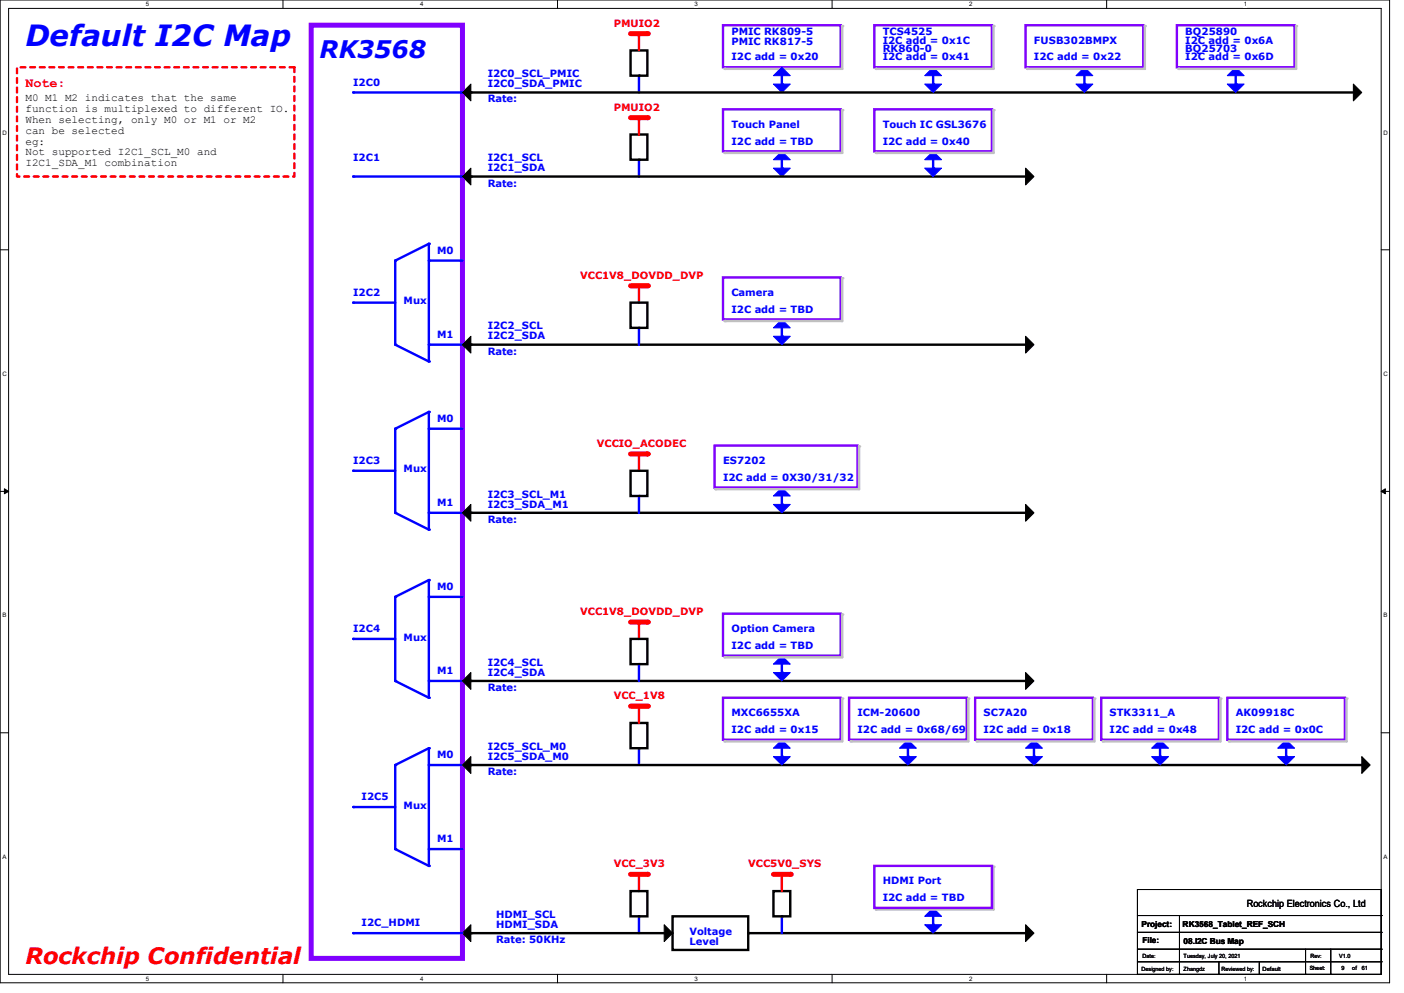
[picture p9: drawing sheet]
<svg xmlns="http://www.w3.org/2000/svg" width="297mm" height="210mm" viewBox="0 0 297 210" stroke-linecap="round" stroke-linejoin="round" font-family="sans-serif">
<path d="M0 0h294v207.9h-294zM1.8 1.8h290.4v204.3h-290.4z" fill="none" stroke="#000" stroke-width=".21"/>
<g fill="#fff">
<path d="M30.8 .2h.7v1.4h-.7z"/>
<path d="M30.8 206.2h.7v1.4h-.7z"/>
</g>
<path d="M59.9 0v1.8M59.9 206.1v1.8" fill="none" stroke="#000" stroke-width=".21"/>
<g fill="#fff">
<path d="M88.9 .2h.6v1.4h-.6z"/>
<path d="M88.9 206.2h.6v1.4h-.6z"/>
</g>
<path d="M117.9 0v1.8M117.9 206.1v1.8" fill="none" stroke="#000" stroke-width=".21"/>
<g fill="#fff">
<path d="M146.9 .2h.7v1.4h-.7z"/>
<path d="M146.9 206.2h.7v1.4h-.7z"/>
</g>
<path d="M176 0v1.8M176 206.1v1.8" fill="none" stroke="#000" stroke-width=".21"/>
<g fill="#fff">
<path d="M205 .2h.7v1.4h-.7z"/>
<path d="M205 206.2h.7v1.4h-.7z"/>
</g>
<path d="M234.1 0v1.8M234.1 206.1v1.8" fill="none" stroke="#000" stroke-width=".21"/>
<g fill="#fff">
<path d="M263.1 .2h.7v1.4h-.7z"/>
<path d="M263.1 206.2h.7v1.4h-.7z"/>
<path d="M.5 27.3h.9v1.4h-.9z"/>
<path d="M292.7 27.3h.8v1.4h-.8z"/>
<path d="M.5 78.4h.9v1.4h-.9z"/>
<path d="M292.7 78.4h.8v1.4h-.8z"/>
</g>
<path d="M0 52.8h1.8M292.2 52.8h1.8" fill="none" stroke="#000" stroke-width=".21"/>
<g fill="#fff">
<path d="M.5 129.5h.8v1.4h-.8z"/>
<path d="M292.7 129.5h.8v1.4h-.8z"/>
</g>
<path d="M0 103.9h1.8M292.2 103.9h1.8" fill="none" stroke="#000" stroke-width=".21"/>
<path d="M.9 103.4l.9 .5-.9 .5zM292.2 103.9l.9-.5v1z" fill="#000" stroke="#000" stroke-width=".21"/>
<g fill="#fff">
<path d="M.5 180.5h.8v1.4h-.8z"/>
<path d="M292.7 180.5h.8v1.4h-.8z"/>
</g>
<path d="M0 155h1.8M292.2 155h1.8" fill="none" stroke="#000" stroke-width=".21"/>
<path d="M65.8 5.3h32v197.4h-32z" fill="none" stroke="#8000ff" stroke-width="1.1"/>
<path d="M74.7 19.6h23.1" fill="none" stroke="#00f" stroke-width=".51"/>
<circle cx="74.7" cy="19.6" r=".25" fill="#00f"/>
<path d="M74.7 37.3h23.1" fill="none" stroke="#00f" stroke-width=".51"/>
<circle cx="74.7" cy="37.3" r=".25" fill="#00f"/>
<path d="M90.7 72.9h7.1" fill="none" stroke="#00f" stroke-width=".51"/>
<circle cx="90.7" cy="72.9" r=".25" fill="#00f"/>
<path d="M90.7 55.1h7.1" fill="none" stroke="#00f" stroke-width=".51"/>
<circle cx="90.7" cy="55.1" r=".25" fill="#00f"/>
<path d="M74.7 64h8.9" fill="none" stroke="#00f" stroke-width=".51"/>
<circle cx="74.7" cy="64" r=".25" fill="#00f"/>
<path d="M90.7 161.8h7.1" fill="none" stroke="#00f" stroke-width=".51"/>
<circle cx="90.7" cy="161.8" r=".25" fill="#00f"/>
<path d="M74.7 170.7h8.9" fill="none" stroke="#00f" stroke-width=".51"/>
<circle cx="74.7" cy="170.7" r=".25" fill="#00f"/>
<path d="M90.7 144h7.1" fill="none" stroke="#00f" stroke-width=".51"/>
<circle cx="90.7" cy="144" r=".25" fill="#00f"/>
<path d="M90.7 126.2h7.1" fill="none" stroke="#00f" stroke-width=".51"/>
<circle cx="90.7" cy="126.2" r=".25" fill="#00f"/>
<path d="M74.7 135.1h8.9" fill="none" stroke="#00f" stroke-width=".51"/>
<circle cx="74.7" cy="135.1" r=".25" fill="#00f"/>
<path d="M90.7 108.5h7.1" fill="none" stroke="#00f" stroke-width=".51"/>
<circle cx="90.7" cy="108.5" r=".25" fill="#00f"/>
<path d="M90.7 90.7h7.1" fill="none" stroke="#00f" stroke-width=".51"/>
<circle cx="90.7" cy="90.7" r=".25" fill="#00f"/>
<path d="M74.7 99.6h8.9" fill="none" stroke="#00f" stroke-width=".51"/>
<circle cx="74.7" cy="99.6" r=".25" fill="#00f"/>
<path d="M153 5.3h24.8v8.9h-24.8z" fill="none" stroke="#8000ff" stroke-width=".51"/>
<path d="M178.2 5.5v9.1" fill="none" stroke="#c0c0c0" stroke-width=".51"/>
<circle cx="178.2" cy="5.5" r=".25" fill="#c0c0c0"/>
<path d="M153.3 14.6h24.9" fill="none" stroke="#c0c0c0" stroke-width=".51"/>
<circle cx="153.3" cy="14.6" r=".25" fill="#c0c0c0"/>
<path d="M165.4 14.2l1.8 1.8h-3.6z" fill-rule="evenodd" fill="#00f" stroke="#00f" stroke-width=".21"/>
<path d="M165.4 16v1.8" fill="none" stroke="#00f" stroke-width=".51"/>
<circle cx="165.4" cy="17.8" r=".25" fill="#00f"/>
<path d="M163.6 17.8h3.6l-1.8 1.8z" fill-rule="evenodd" fill="#00f" stroke="#00f" stroke-width=".21"/>
<path d="M135.2 16v3.6" fill="none" stroke="#00f" stroke-width=".51"/>
<circle cx="135.2" cy="16" r=".25" fill="#00f"/>
<path d="M133.4 7.1h3.5" fill="none" stroke="#f00" stroke-width="1.1"/>
<circle cx="136.9" cy="7.1" r=".53" fill="#f00"/>
<path d="M133.4 10.7h3.5v5.3h-3.5z" fill="none" stroke="#000" stroke-width=".51"/>
<path d="M165.4 33.8v1.8" fill="none" stroke="#00f" stroke-width=".51"/>
<circle cx="165.4" cy="35.6" r=".25" fill="#00f"/>
<g fill="#00f" stroke="#00f" stroke-width=".21">
<path d="M163.6 35.6h3.6l-1.8 1.7z" fill-rule="evenodd"/>
<path d="M165.4 32l1.8 1.8h-3.6z" fill-rule="evenodd"/>
</g>
<path d="M135.2 33.8v3.5" fill="none" stroke="#00f" stroke-width=".51"/>
<circle cx="135.2" cy="33.8" r=".25" fill="#00f"/>
<path d="M133.4 24.9h3.5" fill="none" stroke="#f00" stroke-width="1.1"/>
<circle cx="136.9" cy="24.9" r=".53" fill="#f00"/>
<path d="M133.4 28.4h3.5v5.4h-3.5z" fill="none" stroke="#000" stroke-width=".51"/>
<path d="M135.2 158.2v3.6" fill="none" stroke="#00f" stroke-width=".51"/>
<circle cx="135.2" cy="158.2" r=".25" fill="#00f"/>
<path d="M133.4 149.4h3.5" fill="none" stroke="#f00" stroke-width="1.1"/>
<circle cx="136.9" cy="149.4" r=".53" fill="#f00"/>
<path d="M133.4 152.9h3.5v5.3h-3.5z" fill="none" stroke="#000" stroke-width=".51"/>
<path d="M153 23.1h24.8v8.9h-24.8z" fill="none" stroke="#8000ff" stroke-width=".51"/>
<path d="M178.2 23.3v9" fill="none" stroke="#c0c0c0" stroke-width=".51"/>
<circle cx="178.2" cy="23.3" r=".25" fill="#c0c0c0"/>
<path d="M153.3 32.3h24.9" fill="none" stroke="#c0c0c0" stroke-width=".51"/>
<circle cx="153.3" cy="32.3" r=".25" fill="#c0c0c0"/>
<path d="M217 195.6l1.7 1.8-1.7 1.7z" fill-rule="evenodd" fill="#000" stroke="#000" stroke-width=".21"/>
<path d="M158.3 197.4h58.7" fill="none" stroke="#000" stroke-width=".51"/>
<circle cx="158.3" cy="197.4" r=".25" fill="#000"/>
<path d="M135.2 193.8v3.6" fill="none" stroke="#00f" stroke-width=".51"/>
<circle cx="135.2" cy="193.8" r=".25" fill="#00f"/>
<path d="M135.2 184.9v3.6" fill="none" stroke="#f00" stroke-width=".51"/>
<circle cx="135.2" cy="184.9" r=".25" fill="#f00"/>
<path d="M133.4 184.9h3.5" fill="none" stroke="#f00" stroke-width="1.1"/>
<circle cx="136.9" cy="184.9" r=".53" fill="#f00"/>
<path d="M133.4 188.5h3.5v5.3h-3.5z" fill="none" stroke="#000" stroke-width=".51"/>
<path d="M97.8 197.4l1.8-1.8v3.5z" fill-rule="evenodd" fill="#000" stroke="#000" stroke-width=".21"/>
<path d="M74.7 197.4h23.1" fill="none" stroke="#00f" stroke-width=".51"/>
<circle cx="74.7" cy="197.4" r=".25" fill="#00f"/>
<path d="M90.7 179.6h7.1" fill="none" stroke="#00f" stroke-width=".51"/>
<circle cx="90.7" cy="179.6" r=".25" fill="#00f"/>
<g fill="#000" stroke="#000" stroke-width=".21">
<path d="M97.8 19.6l1.8-1.8v3.5z" fill-rule="evenodd"/>
<path d="M99.6 35.6v3.5l-1.8-1.8z" fill-rule="evenodd"/>
</g>
<path d="M99.6 197.4h42.7M142.3 193.8h16v7.1h-16z" fill="none" stroke="#000" stroke-width=".51"/>
<circle cx="99.6" cy="197.4" r=".25" fill="#000"/>
<path d="M165.4 193.8v3.6" fill="none" stroke="#00f" stroke-width=".51"/>
<circle cx="165.4" cy="193.8" r=".25" fill="#00f"/>
<path d="M163.6 184.9h3.6" fill="none" stroke="#f00" stroke-width="1.1"/>
<circle cx="167.2" cy="184.9" r=".53" fill="#f00"/>
<path d="M163.6 188.5h3.6v5.3h-3.6z" fill="none" stroke="#000" stroke-width=".51"/>
<path d="M197.4 193.8v1.8" fill="none" stroke="#00f" stroke-width=".51"/>
<circle cx="197.4" cy="195.6" r=".25" fill="#00f"/>
<path d="M195.6 193.8l1.8-1.8 1.8 1.8z" fill-rule="evenodd" fill="#00f" stroke="#00f" stroke-width=".21"/>
<path d="M210.2 183.3v9.1" fill="none" stroke="#c0c0c0" stroke-width=".51"/>
<circle cx="210.2" cy="183.3" r=".25" fill="#c0c0c0"/>
<path d="M185.3 192.4h24.9" fill="none" stroke="#c0c0c0" stroke-width=".51"/>
<circle cx="185.3" cy="192.4" r=".25" fill="#c0c0c0"/>
<path d="M185 183.1h24.8v8.9h-24.8z" fill="none" stroke="#8000ff" stroke-width=".51"/>
<path d="M195.6 195.6h3.6l-1.8 1.8z" fill-rule="evenodd" fill="#00f" stroke="#00f" stroke-width=".21"/>
<path d="M165.4 184.9v3.6" fill="none" stroke="#f00" stroke-width=".51"/>
<circle cx="165.4" cy="184.9" r=".25" fill="#f00"/>
<path d="M135.2 149.4v3.5" fill="none" stroke="#f00" stroke-width=".51"/>
<circle cx="135.2" cy="149.4" r=".25" fill="#f00"/>
<path d="M135.2 24.9v3.5" fill="none" stroke="#f00" stroke-width=".51"/>
<circle cx="135.2" cy="24.9" r=".25" fill="#f00"/>
<path d="M135.2 7.1v3.6" fill="none" stroke="#f00" stroke-width=".51"/>
<circle cx="135.2" cy="7.1" r=".25" fill="#f00"/>
<g fill="#000" stroke="#000" stroke-width=".21">
<path d="M286.3 17.8l1.8 1.8-1.8 1.7z" fill-rule="evenodd"/>
<path d="M217 35.6l1.7 1.7-1.7 1.8z" fill-rule="evenodd"/>
<path d="M99.6 160v3.6l-1.8-1.8z" fill-rule="evenodd"/>
<path d="M140.5 195.6l1.8 1.8-1.8 1.7z" fill-rule="evenodd"/>
</g>
<path d="M99.6 19.6h186.7M99.6 37.3h117.4M99.6 161.8h188.5" fill="none" stroke="#000" stroke-width=".51"/>
<g fill="#000">
<circle cx="99.6" cy="19.6" r=".25"/>
<circle cx="99.6" cy="37.3" r=".25"/>
<circle cx="99.6" cy="161.8" r=".25"/>
</g>
<path d="M197.4 16v1.8" fill="none" stroke="#00f" stroke-width=".51"/>
<circle cx="197.4" cy="17.8" r=".25" fill="#00f"/>
<g fill="#00f" stroke="#00f" stroke-width=".21">
<path d="M195.6 16l1.8-1.8 1.8 1.8z" fill-rule="evenodd"/>
<path d="M195.6 17.8h3.6l-1.8 1.8z" fill-rule="evenodd"/>
</g>
<path d="M185 5.3h24.8v8.9h-24.8z" fill="none" stroke="#8000ff" stroke-width=".51"/>
<path d="M210.2 5.5v9.1" fill="none" stroke="#c0c0c0" stroke-width=".51"/>
<circle cx="210.2" cy="5.5" r=".25" fill="#c0c0c0"/>
<path d="M185.3 14.6h24.9" fill="none" stroke="#c0c0c0" stroke-width=".51"/>
<circle cx="185.3" cy="14.6" r=".25" fill="#c0c0c0"/>
<path d="M83.6 55.1v17.8" fill="none" stroke="#00f" stroke-width=".51"/>
<circle cx="83.6" cy="72.9" r=".25" fill="#00f"/>
<path d="M83.6 72.9l7.1 3.6" fill="none" stroke="#00f" stroke-width=".51"/>
<circle cx="90.7" cy="76.5" r=".25" fill="#00f"/>
<path d="M90.7 51.6v24.9" fill="none" stroke="#00f" stroke-width=".51"/>
<circle cx="90.7" cy="51.6" r=".25" fill="#00f"/>
<path d="M90.7 51.6l-7.1 3.5" fill="none" stroke="#00f" stroke-width=".51"/>
<circle cx="83.6" cy="55.1" r=".25" fill="#00f"/>
<path d="M83.6 90.7v17.8" fill="none" stroke="#00f" stroke-width=".51"/>
<circle cx="83.6" cy="108.5" r=".25" fill="#00f"/>
<path d="M83.6 108.5l7.1 3.5" fill="none" stroke="#00f" stroke-width=".51"/>
<circle cx="90.7" cy="112" r=".25" fill="#00f"/>
<path d="M90.7 87.1v24.9" fill="none" stroke="#00f" stroke-width=".51"/>
<circle cx="90.7" cy="87.1" r=".25" fill="#00f"/>
<path d="M90.7 87.1l-7.1 3.6" fill="none" stroke="#00f" stroke-width=".51"/>
<circle cx="83.6" cy="90.7" r=".25" fill="#00f"/>
<path d="M83.6 126.2v17.8" fill="none" stroke="#00f" stroke-width=".51"/>
<circle cx="83.6" cy="144" r=".25" fill="#00f"/>
<path d="M83.6 144l7.1 3.6" fill="none" stroke="#00f" stroke-width=".51"/>
<circle cx="90.7" cy="147.6" r=".25" fill="#00f"/>
<path d="M90.7 122.7v24.9" fill="none" stroke="#00f" stroke-width=".51"/>
<circle cx="90.7" cy="122.7" r=".25" fill="#00f"/>
<path d="M90.7 122.7l-7.1 3.5" fill="none" stroke="#00f" stroke-width=".51"/>
<circle cx="83.6" cy="126.2" r=".25" fill="#00f"/>
<path d="M83.6 161.8v17.8" fill="none" stroke="#00f" stroke-width=".51"/>
<circle cx="83.6" cy="179.6" r=".25" fill="#00f"/>
<path d="M83.6 179.6l7.1 3.5" fill="none" stroke="#00f" stroke-width=".51"/>
<circle cx="90.7" cy="183.1" r=".25" fill="#00f"/>
<path d="M90.7 158.2v24.9" fill="none" stroke="#00f" stroke-width=".51"/>
<circle cx="90.7" cy="158.2" r=".25" fill="#00f"/>
<path d="M90.7 158.2l-7.1 3.6" fill="none" stroke="#00f" stroke-width=".51"/>
<circle cx="83.6" cy="161.8" r=".25" fill="#00f"/>
<path d="M135.2 96v3.6" fill="none" stroke="#f00" stroke-width=".51"/>
<circle cx="135.2" cy="96" r=".25" fill="#f00"/>
<path d="M99.6 108.5h117.4" fill="none" stroke="#000" stroke-width=".51"/>
<circle cx="99.6" cy="108.5" r=".25" fill="#000"/>
<g fill="#000" stroke="#000" stroke-width=".21">
<path d="M99.6 106.7v3.5l-1.8-1.7z" fill-rule="evenodd"/>
<path d="M217 106.7l1.7 1.8-1.7 1.7z" fill-rule="evenodd"/>
</g>
<path d="M135.2 104.9v3.6" fill="none" stroke="#00f" stroke-width=".51"/>
<circle cx="135.2" cy="104.9" r=".25" fill="#00f"/>
<path d="M133.4 96h3.5" fill="none" stroke="#f00" stroke-width="1.1"/>
<circle cx="136.9" cy="96" r=".53" fill="#f00"/>
<path d="M133.4 99.6h3.5v5.3h-3.5z" fill="none" stroke="#000" stroke-width=".51"/>
<path d="M3.6 14.2h58.7v23.1h-58.7z" fill="none" stroke="#f00" stroke-width=".51" stroke-dasharray="1 1"/>
<path d="M288.1 160l1.8 1.8-1.8 1.8z" fill-rule="evenodd" fill="#000" stroke="#000" stroke-width=".21"/>
<path d="M135.2 60.5v3.5" fill="none" stroke="#f00" stroke-width=".51"/>
<circle cx="135.2" cy="60.5" r=".25" fill="#f00"/>
<path d="M99.6 72.9h117.4" fill="none" stroke="#000" stroke-width=".51"/>
<circle cx="99.6" cy="72.9" r=".25" fill="#000"/>
<path d="M217 71.1l1.7 1.8-1.7 1.8z" fill-rule="evenodd" fill="#000" stroke="#000" stroke-width=".21"/>
<path d="M165.4 69.3v1.8" fill="none" stroke="#00f" stroke-width=".51"/>
<circle cx="165.4" cy="71.1" r=".25" fill="#00f"/>
<g fill="#00f" stroke="#00f" stroke-width=".21">
<path d="M163.6 71.1h3.6l-1.8 1.8z" fill-rule="evenodd"/>
<path d="M165.4 67.6l1.8 1.7h-3.6z" fill-rule="evenodd"/>
</g>
<path d="M135.2 69.3v3.6" fill="none" stroke="#00f" stroke-width=".51"/>
<circle cx="135.2" cy="69.3" r=".25" fill="#00f"/>
<path d="M133.4 60.5h3.5" fill="none" stroke="#f00" stroke-width="1.1"/>
<circle cx="136.9" cy="60.5" r=".53" fill="#f00"/>
<path d="M133.4 64h3.5v5.3h-3.5z" fill="none" stroke="#000" stroke-width=".51"/>
<path d="M153 58.7h24.8v8.9h-24.8z" fill="none" stroke="#8000ff" stroke-width=".51"/>
<path d="M178.2 58.8v9.1" fill="none" stroke="#c0c0c0" stroke-width=".51"/>
<circle cx="178.2" cy="58.8" r=".25" fill="#c0c0c0"/>
<path d="M153.3 67.9h24.9" fill="none" stroke="#c0c0c0" stroke-width=".51"/>
<circle cx="153.3" cy="67.9" r=".25" fill="#c0c0c0"/>
<path d="M97.8 72.9l1.8-1.8v3.6z" fill-rule="evenodd" fill="#000" stroke="#000" stroke-width=".21"/>
<path d="M229.4 16v1.8" fill="none" stroke="#00f" stroke-width=".51"/>
<circle cx="229.4" cy="17.8" r=".25" fill="#00f"/>
<g fill="#00f" stroke="#00f" stroke-width=".21">
<path d="M229.4 14.2l1.8 1.8h-3.6z" fill-rule="evenodd"/>
<path d="M227.6 17.8h3.6l-1.8 1.8z" fill-rule="evenodd"/>
</g>
<path d="M217 5.3h24.9v8.9h-24.9z" fill="none" stroke="#8000ff" stroke-width=".51"/>
<path d="M242.2 5.5v9.1" fill="none" stroke="#c0c0c0" stroke-width=".51"/>
<circle cx="242.2" cy="5.5" r=".25" fill="#c0c0c0"/>
<path d="M217.3 14.6h24.9" fill="none" stroke="#c0c0c0" stroke-width=".51"/>
<circle cx="217.3" cy="14.6" r=".25" fill="#c0c0c0"/>
<path d="M261.4 16v1.8" fill="none" stroke="#00f" stroke-width=".51"/>
<circle cx="261.4" cy="17.8" r=".25" fill="#00f"/>
<g fill="#00f" stroke="#00f" stroke-width=".21">
<path d="M261.4 14.2l1.8 1.8h-3.6z" fill-rule="evenodd"/>
<path d="M259.6 17.8h3.6l-1.8 1.8z" fill-rule="evenodd"/>
</g>
<path d="M249 5.3h24.9v8.9h-24.9z" fill="none" stroke="#8000ff" stroke-width=".51"/>
<path d="M274.2 5.5v9.1" fill="none" stroke="#c0c0c0" stroke-width=".51"/>
<circle cx="274.2" cy="5.5" r=".25" fill="#c0c0c0"/>
<path d="M249.3 14.6h24.9" fill="none" stroke="#c0c0c0" stroke-width=".51"/>
<circle cx="249.3" cy="14.6" r=".25" fill="#c0c0c0"/>
<path d="M197.4 33.8v1.8" fill="none" stroke="#00f" stroke-width=".51"/>
<circle cx="197.4" cy="35.6" r=".25" fill="#00f"/>
<g fill="#00f" stroke="#00f" stroke-width=".21">
<path d="M195.6 35.6h3.6l-1.8 1.7z" fill-rule="evenodd"/>
<path d="M195.6 33.8l1.8-1.8 1.8 1.8z" fill-rule="evenodd"/>
</g>
<path d="M185 23.1h24.8v8.9h-24.8z" fill="none" stroke="#8000ff" stroke-width=".51"/>
<path d="M210.2 23.3v9" fill="none" stroke="#c0c0c0" stroke-width=".51"/>
<circle cx="210.2" cy="23.3" r=".25" fill="#c0c0c0"/>
<path d="M185.3 32.3h24.9" fill="none" stroke="#c0c0c0" stroke-width=".51"/>
<circle cx="185.3" cy="32.3" r=".25" fill="#c0c0c0"/>
<path d="M135.2 131.6v3.5" fill="none" stroke="#f00" stroke-width=".51"/>
<circle cx="135.2" cy="131.6" r=".25" fill="#f00"/>
<path d="M99.6 144h117.4" fill="none" stroke="#000" stroke-width=".51"/>
<circle cx="99.6" cy="144" r=".25" fill="#000"/>
<path d="M217 142.2l1.7 1.8-1.7 1.8z" fill-rule="evenodd" fill="#000" stroke="#000" stroke-width=".21"/>
<path d="M165.4 140.5v1.7" fill="none" stroke="#00f" stroke-width=".51"/>
<circle cx="165.4" cy="142.2" r=".25" fill="#00f"/>
<g fill="#00f" stroke="#00f" stroke-width=".21">
<path d="M163.6 142.2h3.6l-1.8 1.8z" fill-rule="evenodd"/>
<path d="M165.4 138.7l1.8 1.8h-3.6z" fill-rule="evenodd"/>
</g>
<path d="M135.2 140.5v3.5" fill="none" stroke="#00f" stroke-width=".51"/>
<circle cx="135.2" cy="140.5" r=".25" fill="#00f"/>
<path d="M133.4 131.6h3.5" fill="none" stroke="#f00" stroke-width="1.1"/>
<circle cx="136.9" cy="131.6" r=".53" fill="#f00"/>
<path d="M133.4 135.1h3.5v5.4h-3.5z" fill="none" stroke="#000" stroke-width=".51"/>
<path d="M153 129.8h24.8v8.9h-24.8z" fill="none" stroke="#8000ff" stroke-width=".51"/>
<path d="M178.2 130v9" fill="none" stroke="#c0c0c0" stroke-width=".51"/>
<circle cx="178.2" cy="130" r=".25" fill="#c0c0c0"/>
<path d="M153.3 139h24.9" fill="none" stroke="#c0c0c0" stroke-width=".51"/>
<circle cx="153.3" cy="139" r=".25" fill="#c0c0c0"/>
<path d="M99.6 142.2v3.6l-1.8-1.8z" fill-rule="evenodd" fill="#000" stroke="#000" stroke-width=".21"/>
<path d="M165.4 104.9v1.8" fill="none" stroke="#00f" stroke-width=".51"/>
<circle cx="165.4" cy="106.7" r=".25" fill="#00f"/>
<g fill="#00f" stroke="#00f" stroke-width=".21">
<path d="M165.4 103.1l1.8 1.8h-3.6z" fill-rule="evenodd"/>
<path d="M163.6 106.7h3.6l-1.8 1.8z" fill-rule="evenodd"/>
</g>
<path d="M151.2 94.2h30.2v8.9h-30.2z" fill="none" stroke="#8000ff" stroke-width=".51"/>
<path d="M181.7 94.4v9.1" fill="none" stroke="#c0c0c0" stroke-width=".51"/>
<circle cx="181.7" cy="94.4" r=".25" fill="#c0c0c0"/>
<path d="M151.3 103.5h30.4" fill="none" stroke="#c0c0c0" stroke-width=".51"/>
<circle cx="151.3" cy="103.5" r=".25" fill="#c0c0c0"/>
<path d="M165.4 158.2v1.8" fill="none" stroke="#00f" stroke-width=".51"/>
<circle cx="165.4" cy="160" r=".25" fill="#00f"/>
<g fill="#00f" stroke="#00f" stroke-width=".21">
<path d="M165.4 156.5l1.8 1.7h-3.6z" fill-rule="evenodd"/>
<path d="M163.6 160h3.6l-1.8 1.8z" fill-rule="evenodd"/>
</g>
<path d="M153 147.6h24.8v8.9h-24.8z" fill="none" stroke="#8000ff" stroke-width=".51"/>
<path d="M178.2 147.7v9.1" fill="none" stroke="#c0c0c0" stroke-width=".51"/>
<circle cx="178.2" cy="147.7" r=".25" fill="#c0c0c0"/>
<path d="M153.3 156.8h24.9" fill="none" stroke="#c0c0c0" stroke-width=".51"/>
<circle cx="153.3" cy="156.8" r=".25" fill="#c0c0c0"/>
<path d="M192.1 158.2v1.8" fill="none" stroke="#00f" stroke-width=".51"/>
<circle cx="192.1" cy="160" r=".25" fill="#00f"/>
<g fill="#00f" stroke="#00f" stroke-width=".21">
<path d="M192.1 156.5l1.7 1.7h-3.5z" fill-rule="evenodd"/>
<path d="M190.3 160h3.5l-1.7 1.8z" fill-rule="evenodd"/>
</g>
<path d="M179.6 147.6h24.9v8.9h-24.9z" fill="none" stroke="#8000ff" stroke-width=".51"/>
<path d="M204.9 147.7v9.1" fill="none" stroke="#c0c0c0" stroke-width=".51"/>
<circle cx="204.9" cy="147.7" r=".25" fill="#c0c0c0"/>
<path d="M180 156.8h24.9" fill="none" stroke="#c0c0c0" stroke-width=".51"/>
<circle cx="180" cy="156.8" r=".25" fill="#c0c0c0"/>
<path d="M218.7 158.2v1.8" fill="none" stroke="#00f" stroke-width=".51"/>
<circle cx="218.7" cy="160" r=".25" fill="#00f"/>
<g fill="#00f" stroke="#00f" stroke-width=".21">
<path d="M218.7 156.5l1.8 1.7h-3.5z" fill-rule="evenodd"/>
<path d="M217 160h3.5l-1.8 1.8z" fill-rule="evenodd"/>
</g>
<path d="M206.3 147.6h24.9v8.9h-24.9z" fill="none" stroke="#8000ff" stroke-width=".51"/>
<path d="M231.5 147.7v9.1" fill="none" stroke="#c0c0c0" stroke-width=".51"/>
<circle cx="231.5" cy="147.7" r=".25" fill="#c0c0c0"/>
<path d="M206.6 156.8h24.9" fill="none" stroke="#c0c0c0" stroke-width=".51"/>
<circle cx="206.6" cy="156.8" r=".25" fill="#c0c0c0"/>
<path d="M245.4 158.2v1.8" fill="none" stroke="#00f" stroke-width=".51"/>
<circle cx="245.4" cy="160" r=".25" fill="#00f"/>
<g fill="#00f" stroke="#00f" stroke-width=".21">
<path d="M245.4 156.5l1.8 1.7h-3.6z" fill-rule="evenodd"/>
<path d="M243.6 160h3.6l-1.8 1.8z" fill-rule="evenodd"/>
</g>
<path d="M233 147.6h24.9v8.9h-24.9z" fill="none" stroke="#8000ff" stroke-width=".51"/>
<path d="M258.2 147.7v9.1" fill="none" stroke="#c0c0c0" stroke-width=".51"/>
<circle cx="258.2" cy="147.7" r=".25" fill="#c0c0c0"/>
<path d="M233.3 156.8h24.9" fill="none" stroke="#c0c0c0" stroke-width=".51"/>
<circle cx="233.3" cy="156.8" r=".25" fill="#c0c0c0"/>
<path d="M272.1 158.2v1.8" fill="none" stroke="#00f" stroke-width=".51"/>
<circle cx="272.1" cy="160" r=".25" fill="#00f"/>
<g fill="#00f" stroke="#00f" stroke-width=".21">
<path d="M272.1 156.5l1.8 1.7h-3.6z" fill-rule="evenodd"/>
<path d="M270.3 160h3.6l-1.8 1.8z" fill-rule="evenodd"/>
</g>
<path d="M259.6 147.6h24.9v8.9h-24.9z" fill="none" stroke="#8000ff" stroke-width=".51"/>
<path d="M284.9 147.7v9.1" fill="none" stroke="#c0c0c0" stroke-width=".51"/>
<circle cx="284.9" cy="147.7" r=".25" fill="#c0c0c0"/>
<path d="M260 156.8h24.9" fill="none" stroke="#c0c0c0" stroke-width=".51"/>
<circle cx="260" cy="156.8" r=".25" fill="#c0c0c0"/>
<g fill="none" stroke="#000" stroke-width=".21">
<path d="M240.6 188.1h51.6v18h-51.6zM240.6 193.6h51.6M240.6 197.2h51.6M249.5 193.6v12.5M292.2 193.6h.1M292.2 197.2h.1M240.6 200.7h51.6M240.6 203.4h51.6M249.5 206.1h.1M257.9 206.1h.1M257.9 203.4v2.7M266.4 206.1h.1"/>
<path d="M266.4 203.4v2.7M276.2 206.1h.1M276.2 200.7v5.4M281.5 206.1h.1M281.5 200.7v5.4M292.2 200.7h.1M292.2 203.4h.1"/>
</g>
<text font-size="6.2" fill="#00f" x="5.4" y="9.8">Default I2C Map</text>
<text font-size="5.1" fill="#00f" x="67.6" y="12.2">RK3568</text>
<text font-size="4.8" fill="#f00" x="5.4" y="204">Rockchip Confidential</text>
<text font-size="2.8" fill="#f00" x="5.4" y="18.4">Note:</text>
<g font-size="2.3">
<text x="5.4" y="21.4">M0 M1 M2 indicates that the same</text>
<text x="5.4" y="23.7">function is multiplexed to different IO.</text>
<text x="5.4" y="26">When selecting, only M0 or M1 or M2</text>
<text x="5.4" y="28.3">can be selected</text>
<text x="5.4" y="30.6">eg:</text>
<text x="5.4" y="32.9">Not supported I2C1_SCL_M0 and</text>
<text x="5.4" y="35.1">I2C1_SDA_M1 combination</text>
</g>
<g font-size="2.1" fill="#f00">
<text x="129.8" y="5.7">PMUIO2</text>
<text x="129.8" y="23.5">PMUIO2</text>
<text x="122.7" y="59">VCC1V8_DOVDD_DVP</text>
<text x="126.3" y="94.6">VCCIO_ACODEC</text>
<text x="122.7" y="130.1">VCC1V8_DOVDD_DVP</text>
<text x="129.8" y="147.9">VCC_1V8</text>
<text x="129.8" y="183.5">VCC_3V3</text>
<text x="158.3" y="183.5">VCC5V0_SYS</text>
</g>
<g font-size="2.1" fill="#00f">
<text x="154.7" y="7.5">PMIC RK809-5</text>
<text x="154.7" y="9.6">PMIC RK817-5</text>
<text x="186.7" y="7.5">TCS4525</text>
<text x="186.7" y="9.2">I2C add = 0x1C</text>
<text x="186.7" y="11">RK860-0</text>
<text x="218.7" y="9.2">FUSB302BMPX</text>
<text x="250.7" y="7.5">BQ25890</text>
<text x="250.7" y="9.2">I2C add = 0x6A</text>
<text x="250.7" y="11">BQ25703</text>
<text x="103.2" y="16.3">I2C0_SCL_PMIC</text>
<text x="154.7" y="12.8">I2C add = 0x20</text>
<text x="186.7" y="12.8">I2C add = 0x41</text>
<text x="218.7" y="12.8">I2C add = 0x22</text>
<text x="250.7" y="12.8">I2C add = 0x6D</text>
<text x="74.7" y="18.1">I2C0</text>
<text x="103.2" y="18.5">I2C0_SDA_PMIC</text>
<text x="103.2" y="21.7">Rate:</text>
<text x="154.7" y="27">Touch Panel</text>
<text x="186.7" y="27">Touch IC GSL3676</text>
<text x="74.7" y="34.1">I2C1</text>
<text x="103.2" y="34.1">I2C1_SCL</text>
<text x="154.7" y="30.6">I2C add = TBD</text>
<text x="186.7" y="30.6">I2C add = 0x40</text>
<text x="103.2" y="36.2">I2C1_SDA</text>
<text x="103.2" y="39.5">Rate:</text>
<text x="92.5" y="53.7">M0</text>
<text x="74.7" y="62.6">I2C2</text>
<text x="85.4" y="64.3">Mux</text>
<text x="154.7" y="62.6">Camera</text>
<text x="92.5" y="71.5">M1</text>
<text x="103.2" y="69.7">I2C2_SCL</text>
<text x="103.2" y="71.8">I2C2_SDA</text>
<text x="154.7" y="66.1">I2C add = TBD</text>
<text x="103.2" y="75">Rate:</text>
<text x="92.5" y="89.2">M0</text>
<text x="74.7" y="98.1">I2C3</text>
<text x="85.4" y="99.9">Mux</text>
<text x="153" y="98.1">ES7202</text>
<text x="153" y="101.7">I2C add = 0X30/31/32</text>
<text x="92.5" y="107">M1</text>
<text x="103.2" y="105.2">I2C3_SCL_M1</text>
<text x="103.2" y="107.4">I2C3_SDA_M1</text>
<text x="103.2" y="110.6">Rate:</text>
<text x="92.5" y="124.8">M0</text>
<text x="74.7" y="133.7">I2C4</text>
<text x="85.4" y="135.5">Mux</text>
<text x="154.7" y="133.7">Option Camera</text>
<text x="154.7" y="137.2">I2C add = TBD</text>
<text x="92.5" y="142.6">M1</text>
<text x="103.2" y="140.8">I2C4_SCL</text>
<text x="103.2" y="142.9">I2C4_SDA</text>
<text x="103.2" y="146.1">Rate:</text>
<text x="154.7" y="151.5">MXC6655XA</text>
<text x="154.7" y="155">I2C add = 0x15</text>
<text x="181.4" y="151.5">ICM-20600</text>
<text x="181.4" y="155">I2C add = 0x68/69</text>
<text x="208.1" y="151.5">SC7A20</text>
<text x="208.1" y="155">I2C add = 0x18</text>
<text x="234.7" y="151.5">STK3311_A</text>
<text x="234.7" y="155">I2C add = 0x48</text>
<text x="261.4" y="151.5">AK09918C</text>
<text x="261.4" y="155">I2C add = 0x0C</text>
<text x="92.5" y="160.4">M0</text>
<text x="103.2" y="158.6">I2C5_SCL_M0</text>
<text x="103.2" y="160.7">I2C5_SDA_M0</text>
<text x="103.2" y="163.9">Rate:</text>
<text x="76.5" y="169.2">I2C5</text>
<text x="85.4" y="171">Mux</text>
<text x="92.5" y="178.1">M1</text>
<text x="186.7" y="187">HDMI Port</text>
<text x="186.7" y="190.6">I2C add = TBD</text>
<text x="76.5" y="195.9">I2C_HDMI</text>
<text x="104.9" y="194.1">HDMI_SCL</text>
<text x="104.9" y="196.3">HDMI_SDA</text>
<text x="145.8" y="197.7">Voltage</text>
<text x="104.9" y="199.5">Rate: 50KHz</text>
<text x="145.8" y="199.8">Level</text>
</g>
<text font-size="2.1" x="263.7" y="191.9">Rockchip Electronics Co., Ltd</text>
<g font-size="1.7">
<text x="241.5" y="196">Project:</text>
<text x="250.2" y="196.1">RK3568_Tablet_REF_SCH</text>
<text x="241.7" y="199.5">File:</text>
<text x="250.4" y="199.7">08.I2C Bus Map</text>
</g>
<g font-size="1.3">
<text x="30.8" y="1.3">5</text>
<text x="88.9" y="1.3">4</text>
<text x="146.9" y="1.3">3</text>
<text x="205" y="1.3">2</text>
<text x="263.1" y="1.3">1</text>
<text x=".5" y="28.4">D</text>
<text x="292.7" y="28.4">D</text>
<text x=".5" y="79.5">C</text>
<text x="292.7" y="79.5">C</text>
<text x=".5" y="130.6">B</text>
<text x="292.7" y="130.6">B</text>
<text x=".5" y="181.7">A</text>
<text x="292.7" y="181.7">A</text>
<text x="30.8" y="207.4">5</text>
<text x="88.9" y="207.4">4</text>
<text x="146.9" y="207.4">3</text>
<text x="205" y="207.4">2</text>
<text x="263.1" y="207.4">1</text>
</g>
<g font-size="1.2">
<text x="241.7" y="202.6">Date:</text>
<text x="250.4" y="202.6">Tuesday, July 20, 2021</text>
<text x="277.2" y="202.6">Rev:</text>
<text x="283.3" y="202.6">V1.0</text>
<text x="241.5" y="205.3">Designed by:</text>
<text x="250.4" y="205.3">Zhangdz</text>
<text x="258.4" y="205.3">Reviewed by:</text>
<text x="267.1" y="205.3">Default</text>
<text x="277.1" y="205.1">Sheet:</text>
<text x="283.8" y="205.1">9</text>
<text x="286.1" y="205.1">of</text>
<text x="288.1" y="205.1">61</text>
</g>
</svg>
